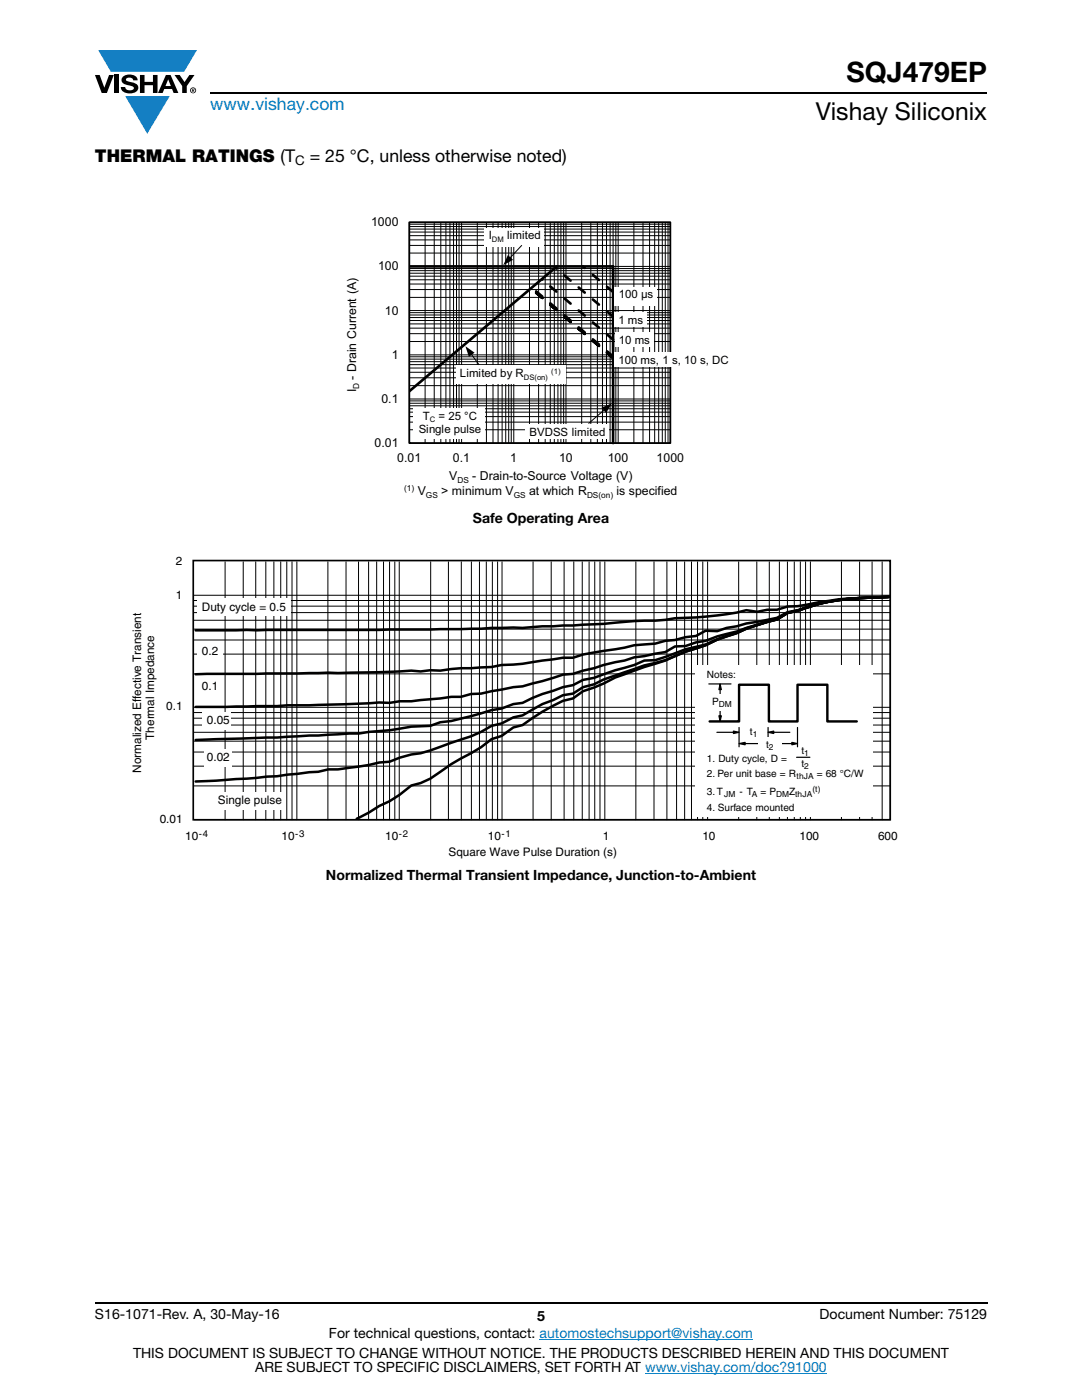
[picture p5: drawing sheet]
<svg xmlns="http://www.w3.org/2000/svg" width="216mm" height="279mm" viewBox="0 0 216 279" stroke-linecap="round" stroke-linejoin="round" font-family="sans-serif">
<g fill="#147fc3">
<path d="M19.6 10h19.7l-2.6 4.3h-1.1h-13.5z"/>
<path d="M25 19.2h8.9l-4.5 7.5z"/>
</g>
<g fill="#000">
<path d="M18.9 15h1l.9 2.5 1-2.5h.9l-1.4 3.6h-1zM22.9 15h.9v3.6h-.9zM24.6 15.3a2.1 2.1 0 0 1 2.8 .3l.1 .4h-.9a.79 .79 0 0 0-.7-.5 .79 .79 0 0 0-.8 .4l.3 .3 1 .2a1.08 1.08 0 0 1 1.2 1 1.08 1.08 0 0 1-1.1 1.2 1.73 1.73 0 0 1-2.4-1.2h.9a.96 .96 0 0 0 .8 .6 .96 .96 0 0 0 .9-.4 1.31 1.31 0 0 0-1.2-.6 1.03 1.03 0 0 1-1.1-.6 1.03 1.03 0 0 1 .2-1.1zM27.9 15h.9v1.3h1.7v-1.3h.9v3.6h-.9v-1.6h-1.7v1.6h-.9zM34.8 15h1.1l.9 1.4 1-1.4h1l-1.5 2.2v1.4h-.9v-1.4z"/>
<path d="M33.6 15.9l.5 1.3h-1.1zM33.1 15l-1.6 3.6h1l.3-.8h1.5l.3 .8h1l-1.6-3.6z"/>
<path d="M38.4 17.8h.2v.2h-.2zM38.3 17.7v.7h.1v-.3l.4 .3-.2-.3 .2-.2-.1-.2z"/>
<path d="M38.1 18a.46 .46 0 0 1 .9 0 .46 .46 0 0 1-.9 0zM37.9 18a.6 .6 0 0 0 1.2 0 .6 .6 0 0 0-1.2 0z"/>
</g>
<path d="M42 18.6h155M18.9 260h178.1" fill="none" stroke="#000" stroke-width=".36"/>
<path d="M107.7 267.3h42.6M128.7 274h36.3" fill="none" stroke="#007ec4" stroke-width=".2"/>
<path d="M66.1 39.8h83.7v60h-83.7z" fill="#fff"/>
<g fill="none" stroke="#000" stroke-width=".2">
<path d="M81.7 59.4h52.1M81.7 57.8h52.1M81.7 56.7h52.1M81.7 55.8h52.1M81.7 55.1h52.1M81.7 54.5h52.1M81.7 54h52.1M81.7 53.6h52.1M81.7 50.5h52.1M81.7 49h52.1M81.7 47.9h52.1M81.7 47h52.1"/>
<path d="M81.7 46.3h52.1M81.7 45.7h52.1M81.7 45.2h52.1M81.7 44.7h52.1M81.7 44.4h52.1v44h-52.1zM81.7 53.2h52.1M84.8 44.4v44M86.6 44.4v44M88 44.4v44M89 44.4v44M89.8 44.4v44M90.5 44.4v44"/>
<path d="M91.1 44.4v44M91.6 44.4v44M92.1 44.4v44M95.2 44.4v44M97.1 44.4v44M98.4 44.4v44M99.4 44.4v44M100.2 44.4v44M100.9 44.4v44M101.5 44.4v44M102 44.4v44M102.5 44.4v44"/>
<path d="M105.7 44.4v44M107.5 44.4v44M108.8 44.4v44M109.8 44.4v44M110.6 44.4v44M111.3 44.4v44M111.9 44.4v44M112.5 44.4v44M112.9 44.4v44M116.1 44.4v44M117.9 44.4v44M119.2 44.4v44"/>
<path d="M120.2 44.4v44M121 44.4v44M121.7 44.4v44M122.3 44.4v44M122.9 44.4v44M123.3 44.4v44M126.5 44.4v44M128.3 44.4v44M129.6 44.4v44M130.6 44.4v44M131.4 44.4v44M132.2 44.4v44"/>
<path d="M132.7 44.4v44M133.3 44.4v44M81.7 77h52.1M81.7 75.4h52.1M81.7 74.3h52.1M81.7 73.4h52.1M81.7 72.8h52.1M81.7 72.2h52.1M81.7 71.7h52.1M81.7 71.2h52.1M81.7 68.2h52.1M81.7 66.6h52.1"/>
<path d="M81.7 65.5h52.1M81.7 64.6h52.1M81.7 64h52.1M81.7 63.4h52.1M81.7 62.9h52.1M81.7 62.4h52.1M81.7 79.6h52.1M81.7 70.8h52.1M81.7 62h52.1M81.7 85.8h52.1M81.7 84.2h52.1M81.7 83.1h52.1"/>
<path d="M81.7 82.3h52.1M81.7 81.6h52.1M81.7 81h52.1M81.7 80.5h52.1M81.7 80h52.1"/>
</g>
<path d="M81.7 44.4h52.1v44h-52.1z" fill="none" stroke="#000" stroke-width=".35"/>
<path d="M81.7 53.2h40.6v35.2M111.1 53.2l-29.4 24.9" fill="none" stroke="#000" stroke-width=".53"/>
<path d="M122.3 58.3l-6-5.2M122.3 71.4l-16.4-13.9M122.3 71.1l-15.8-13.4M122.3 67.8l-14.1-12M122.3 63.2l-11.3-9.6" fill="none" stroke="#000" stroke-width=".53" stroke-dasharray="1.6 2.1"/>
<g fill="#fff">
<path d="M96.7 45.5h11.9v3.6h-11.9z"/>
<path d="M91 73h21.7v3.6h-21.7z"/>
<path d="M82.5 81.5h14.4v6.2h-14.4z"/>
<path d="M104.8 84.7h16.7v2.9h-16.7z"/>
<path d="M122.6 70.3h23.7v2.9h-23.7z"/>
<path d="M122.7 66.4h7.7v2.9h-7.7z"/>
<path d="M122.6 62.3h6.4v2.9h-6.4z"/>
<path d="M122.7 57.3h8.4v3.6h-8.4z"/>
</g>
<path d="M104.1 48.9l-2.5 2.7M93.9 70.5l1.7 2.3M120.7 81.7l-3.3 2.8" fill="none" stroke="#000" stroke-width=".2"/>
<path d="M101.3 50.9l1.1 1-2 1zM92.9 69.1l1.8 1.3-1.1 .8zM120 81.4l2.1-.9-1.2 1.9z" fill="#000"/>
<path d="M26.2 110.7h152.9v60.6h-152.9z" fill="#fff"/>
<g fill="none" stroke="#000" stroke-width=".2">
<path d="M38.7 118.8h138.9M38.7 119.8h138.9M44.9 112.1v51.5M48.5 112.1v51.5M51 112.1v51.5M53 112.1v51.5M54.6 112.1v51.5M56 112.1v51.5M57.2 112.1v51.5M58.3 112.1v51.5M59.2 112.1v51.5M65.4 112.1v51.5"/>
<path d="M69 112.1v51.5M71.5 112.1v51.5M73.6 112.1v51.5M75.2 112.1v51.5M76.5 112.1v51.5M77.7 112.1v51.5M78.8 112.1v51.5M79.7 112.1v51.5M85.9 112.1v51.5M89.5 112.1v51.5M92.1 112.1v51.5M94.1 112.1v51.5"/>
<path d="M95.7 112.1v51.5M97 112.1v51.5M98.2 112.1v51.5M99.3 112.1v51.5M100.2 112.1v51.5M106.4 112.1v51.5M110 112.1v51.5M112.6 112.1v51.5M114.5 112.1v51.5M116.2 112.1v51.5M117.5 112.1v51.5M118.7 112.1v51.5"/>
<path d="M119.7 112.1v51.5M120.7 112.1v51.5M126.9 112.1v51.5M130.5 112.1v51.5M133.1 112.1v51.5M135 112.1v51.5M136.6 112.1v51.5M138 112.1v51.5M139.2 112.1v51.5M140.2 112.1v51.5M141.2 112.1v51.5M147.4 112.1v51.5"/>
<path d="M151 112.1v51.5M153.5 112.1v51.5M155.5 112.1v51.5M157.1 112.1v51.5M158.5 112.1v51.5M159.7 112.1v51.5M160.7 112.1v51.5M161.7 112.1v51.5M167.9 112.1v51.5M171.5 112.1v51.5M174 112.1v51.5M176 112.1v51.5"/>
<path d="M177.6 112.1v51.5h-138.9M38.7 125.6h138.9M38.7 127.7h138.9M38.7 130.5h138.9M38.7 134.5h138.9M38.7 123.8h138.9M38.7 121h138.9M38.7 122.3h138.9M38.7 142.2h138.9M38.7 143.3h138.9M38.7 144.7h138.9M38.7 146.1h138.9"/>
<path d="M38.7 147.9h138.9M38.7 150.1h138.9M38.7 152.9h138.9M38.7 156.8h138.9M38.7 141.2h138.9"/>
</g>
<path d="M177.3 119.1a55.8 55.8 0 0 0-16.8 2.2l-1.3 .5-2.1 .4-2.1 1.1-6.1 1.1-1.9 .6-2 .3-1.9 .7-2.3-.1-1.9 1-2.1 .3-2.1 .5-1.9 .2-2.1 .6-4.1 .3-3.8 .8a45.2 45.2 0 0 0-8.5 1.7h-2l-4.1 .5a39.3 39.3 0 0 1-8.1 .9l-2 .4-6.1 .3-4.1 .4h-2l-2 .2-1.8-.2-5.4 .3-9.3 .2-28.4 .3M177.3 119.1l-1.9 .1a69.8 69.8 0 0 0-16.2 1.8l-2.1 .1-2.1 .6h-1.9l-2 .4-2.2-.3a64.1 64.1 0 0 1-14.2 1.6 39.7 39.7 0 0 1-8.1 .5l-3.8 .4a556 556 0 0 1-34.9 1.3l-12.3 .1-36.6 .1M177.3 119.1l-1.9 .1a45.3 45.3 0 0 0-16.2 2.7l-2.1 .4-2.1 1.3a44.6 44.6 0 0 0-8 2.8l-3.9 1.2-2.3 1.2a48.8 48.8 0 0 0-8 2.9l-4.2 1.1-8.2 2.8-1.9 1-2.2 .5-2 1.3-2 .3-1.9 1-2.2 .8-3.9 2.3-1.9 .4-2.3 1.2-2 .5a28.1 28.1 0 0 1-8.1 3.3 29.6 29.6 0 0 1-7.9 2.4l-2.4 .6-2 .8-2.1 .2-2 .5-6.2 .8h-1.9l-2 .5-6.1 .6a210.5 210.5 0 0 1-18.4 1.4M177.3 119.1l-1.9 .1a45.2 45.2 0 0 0-16.2 2.7l-2.1 .4-2.1 1.3-6.1 1.8-1.9 .9-3.9 1.3-2.3 1a33.1 33.1 0 0 0-8 2.5l-2.1 .6-2.1 .1-2 .9a57.1 57.1 0 0 0-8.1 2.6l-2.2 .4-2 1-2 .4-4.1 1.4-3.9 1.8-1.9 .2-2.3 .9-2 .3-2.1 .7a52.3 52.3 0 0 1-8.1 1.7l-2 .8a33.4 33.4 0 0 0-8.2 .8l-4.1 .4-2 .3-16.3 .8-16.3 .5M39 141.1l16.3-.2 2.1-.1 13.2-.3 5-.3 2.1 .1 2-.3h2.4l7.9-.9h2l2-.6 2-.1 6.4-1.3 1.9-.1 8-2.4 2-.1 6.1-1.8 4.2-.9 2-.6 6.2-1.1 1.9-1.1 2.1-.1 2.1-.7 1.9-.3 2.3-.9 3.9-1 1.9-.7 6.1-1.8 2.1-1.2 2.1-.4a45.2 45.2 0 0 1 16.2-2.7l2.1-.1-2.1 .1a45.2 45.2 0 0 0-16.2 2.7l-2.1 .4-2.1 1.3a44.6 44.6 0 0 0-8 2.8l-3.9 1.2-2.3 1.2a41.3 41.3 0 0 0-8.1 3l-4.1 1.3-5.8 2.1-2.4 1.2-4.1 1.5-2 1.5-2 .5a44.3 44.3 0 0 0-8 4.8l-1.9 .5-2.3 1.7-2 .6-2.1 1.6-2 1.2a47 47 0 0 0-8.1 5.1l-2 .9-1.8 .5-2.4 1.8-2 1.3-2.1 1-2 1.3-2.4 1.2" fill="none" stroke="#000" stroke-width=".5"/>
<g fill="#fff">
<path d="M39.3 128.3h5.1v3.5h-5.1z"/>
<path d="M40.5 142.1h5.6v3.6h-5.6z"/>
<path d="M40.7 149.5h5.5v3.6h-5.5z"/>
<path d="M44 158.1h12.8v3.5h-12.8z"/>
<path d="M39.4 119.4h18.5v3.6h-18.5z"/>
<path d="M138.8 132.8h35.4v30.2h-35.4z"/>
</g>
<g fill="none" stroke="#000" stroke-width=".24">
<path d="M141.4 136.5h4.5M143 146.1h3.7M146.3 145.9l1.2 .2-1.2 .3zM147.5 145.2v3.8M147.5 148.4l1.2-.2v.4zM148.4 148.4h3.5M153.3 145.2v1.9M153.3 146.1l1.1-.2v.5zM154.1 146.1h3.5M154.7 148.4h3.6M158 148.2l1.1 .2-1.1 .2zM159 151.1h2.6"/>
<path d="M159.1 145.2v3.8"/>
</g>
<path d="M146.3 145.9l1.2 .2-1.2 .3zM147.5 148.4l1.2-.2v.4zM153.3 146.1l1.1-.2v.5zM158 148.2l1.1 .2-1.1 .2z" fill="#000"/>
<g fill="#fff">
<path d="M148 144.5h4.8v3.3h-4.8z"/>
<path d="M151.3 147.1h4.7v3.2h-4.7z"/>
</g>
<path d="M143.7 136.5l.2 1.1h-.4zM143.5 142.9h.4l-.2 1.1z" fill="#000"/>
<path d="M143.7 137.3v5.9M143.7 136.5l.2 1.1h-.4zM143.5 142.9h.4l-.2 1.1z" fill="none" stroke="#000" stroke-width=".24"/>
<path d="M140.5 138.5h7.1v3.2h-7.1z" fill="#fff"/>
<path d="M141.6 144h5.9v-7.3h5.9v7.3h5.7v-7.3h6v7.3h5.9" fill="none" stroke="#000" stroke-width=".48"/>
<path d="M38.6 111.9h139v51.7h-139z" fill="none" stroke="#000" stroke-width=".34"/>
<text font-size="5.6" x="168.9" y="16.4">SQJ479EP</text>
<text font-size="4.9" x="162.8" y="24">Vishay Siliconix</text>
<text font-size="3.5" fill="#007ec4" x="42" y="21.9">www.vishay.com</text>
<g font-size="3.5">
<text x="18.9" y="32.3">THERMAL RATINGS (T</text>
<text x="61.8" y="32.3">= 25 °C, unless otherwise noted)</text>
</g>
<g font-size="2.8">
<text x="94.3" y="104.5">Safe Operating Area</text>
<text x="65" y="175.6">Normalized Thermal Transient Impedance, Junction-to-Ambient</text>
<text x="18.9" y="263.3">S16-1071-Rev. A, 30-May-16</text>
<text x="107.2" y="263.6">5</text>
<text x="163.6" y="263.3">Document Number: 75129</text>
<text x="65.6" y="267.1">For technical questions, contact: automostechsupport@vishay.com</text>
<text x="26.5" y="271">THIS DOCUMENT IS SUBJECT TO CHANGE WITHOUT NOTICE. THE PRODUCTS DESCRIBED HEREIN AND THIS DOCUMENT</text>
<text x="50.9" y="273.8">ARE SUBJECT TO SPECIFIC DISCLAIMERS, SET FORTH AT www.vishay.com/doc?91000</text>
</g>
<text font-size="2.6" x="58.9" y="33">C</text>
<g font-size="2.5">
<text x="74.1" y="45.1">1000</text>
<text x="75.4" y="54">100</text>
<text x="76.8" y="62.8">10</text>
<text x="78.2" y="71.6">1</text>
<text x="71.1" y="75.8" transform="rotate(-90 71.1 75.8)">- Drain Current (A)</text>
<text x="71.1" y="78.3" transform="rotate(-90 71.1 78.3)">I</text>
<text x="76.1" y="80.4">0.1</text>
<text x="74.7" y="89.2">0.01</text>
<text x="79.3" y="92.2">0.01</text>
<text x="89.6" y="95.9">V</text>
<text x="90.4" y="92.2">0.1</text>
<text x="94.2" y="95.9">- Drain-to-Source Voltage (V)</text>
<text x="101.8" y="92.2">1</text>
<text x="111.5" y="92.2">10</text>
<text x="121.3" y="92.2">100</text>
<text x="131" y="92.2">1000</text>
<text x="83.4" y="98.7">V</text>
<text x="88" y="98.7">&gt; minimum V</text>
<text x="105.6" y="98.7">at which R</text>
<text x="123" y="98.7">is specified</text>
</g>
<text font-size="2.5" fill="#fff" x="135.9" y="74.5">100</text>
<g font-size="2.3">
<text x="97.5" y="47.7">I</text>
<text x="101.2" y="47.7">limited</text>
<text x="123.5" y="59.6">100 μs</text>
<text x="123.4" y="64.6">1 ms</text>
<text x="123.5" y="68.6">10 ms</text>
<text x="91.8" y="75.2">Limited by R</text>
<text x="123.4" y="72.6">100 ms, 1 s, 10 s, DC</text>
<text x="84.3" y="83.7">T</text>
<text x="87.5" y="83.7">= 25 °C</text>
<text x="83.5" y="86.4">Single pulse</text>
<text x="105.6" y="86.9">BVDSS limited</text>
<text x="35.1" y="112.7">2</text>
<text x="35.1" y="119.5">1</text>
<text x="40.3" y="121.8">Duty cycle = 0.5</text>
<text x="40.3" y="130.7">0.2</text>
<text x="40.3" y="137.8">0.1</text>
<text x="33.2" y="141.6">0.1</text>
<text x="30.8" y="147.6" transform="rotate(-90 30.8 147.6)">Thermal Impedance</text>
<text x="41.3" y="144.5">0.05</text>
<text x="28.2" y="154.2" transform="rotate(-90 28.2 154.2)">Normalized Effective Transient</text>
<text x="41.3" y="151.9">0.02</text>
<text x="43.5" y="160.5">Single pulse</text>
<text x="31.9" y="164.2">0.01</text>
<text x="37" y="167.6">10</text>
<text x="56.2" y="167.6">10</text>
<text x="76.8" y="167.6">10</text>
<text x="97.4" y="167.6">10</text>
<text x="120.3" y="167.6">1</text>
<text x="140.2" y="167.6">10</text>
<text x="159.5" y="167.6">100</text>
<text x="175.2" y="167.6">600</text>
<text x="89.5" y="170.8">Square Wave Pulse Duration (s)</text>
</g>
<g font-size="2">
<text x="141" y="135.3">Notes:</text>
<text x="142.1" y="140.7">P</text>
<text x="149.6" y="146.7">t</text>
<text x="152.9" y="149.3">t</text>
<text x="141" y="152">1. Duty cycle, D =</text>
<text x="141" y="155.1">2. Per unit base = R</text>
<text x="159.9" y="150.4">t</text>
<text x="159.9" y="153.1">t</text>
<text x="163" y="155.1">= 68 °C/W</text>
<text x="141" y="158.7">3. T</text>
<text x="141" y="161.8">4. Surface mounted</text>
<text x="147.6" y="158.7">- T</text>
<text x="151.8" y="158.7">= P</text>
<text x="157.4" y="158.7">Z</text>
</g>
<g font-size="1.9">
<text x="39.7" y="167">-4</text>
<text x="58.9" y="167">-3</text>
<text x="79.6" y="167">-2</text>
<text x="100.1" y="167">-1</text>
</g>
<g font-size="1.7">
<text x="71.7" y="77.7" transform="rotate(-90 71.7 77.7)">D</text>
<text x="80.6" y="98">(1)</text>
<text x="85" y="99.3">GS</text>
<text x="91.3" y="96.5">DS</text>
<text x="102.5" y="99.3">GS</text>
<text x="117.1" y="99.3">DS(on)</text>
<text x="143.5" y="141.1">DM</text>
<text x="150.2" y="147.1">1</text>
<text x="153.4" y="149.7">2</text>
<text x="159" y="155.5">thJA</text>
<text x="160.5" y="150.8">1</text>
<text x="160.5" y="153.5">2</text>
<text x="144.5" y="159.1">JM</text>
<text x="150" y="159.1">A</text>
<text x="154.9" y="159.1">DM</text>
<text x="158.7" y="159.1">thJA</text>
<text x="162.1" y="158.1">(t)</text>
</g>
<g font-size="1.5">
<text x="98.2" y="48.3">DM</text>
<text x="104.5" y="75.8">DS(on)</text>
<text x="110" y="74.5">(1)</text>
<text x="85.7" y="84.3">C</text>
</g>
</svg>
